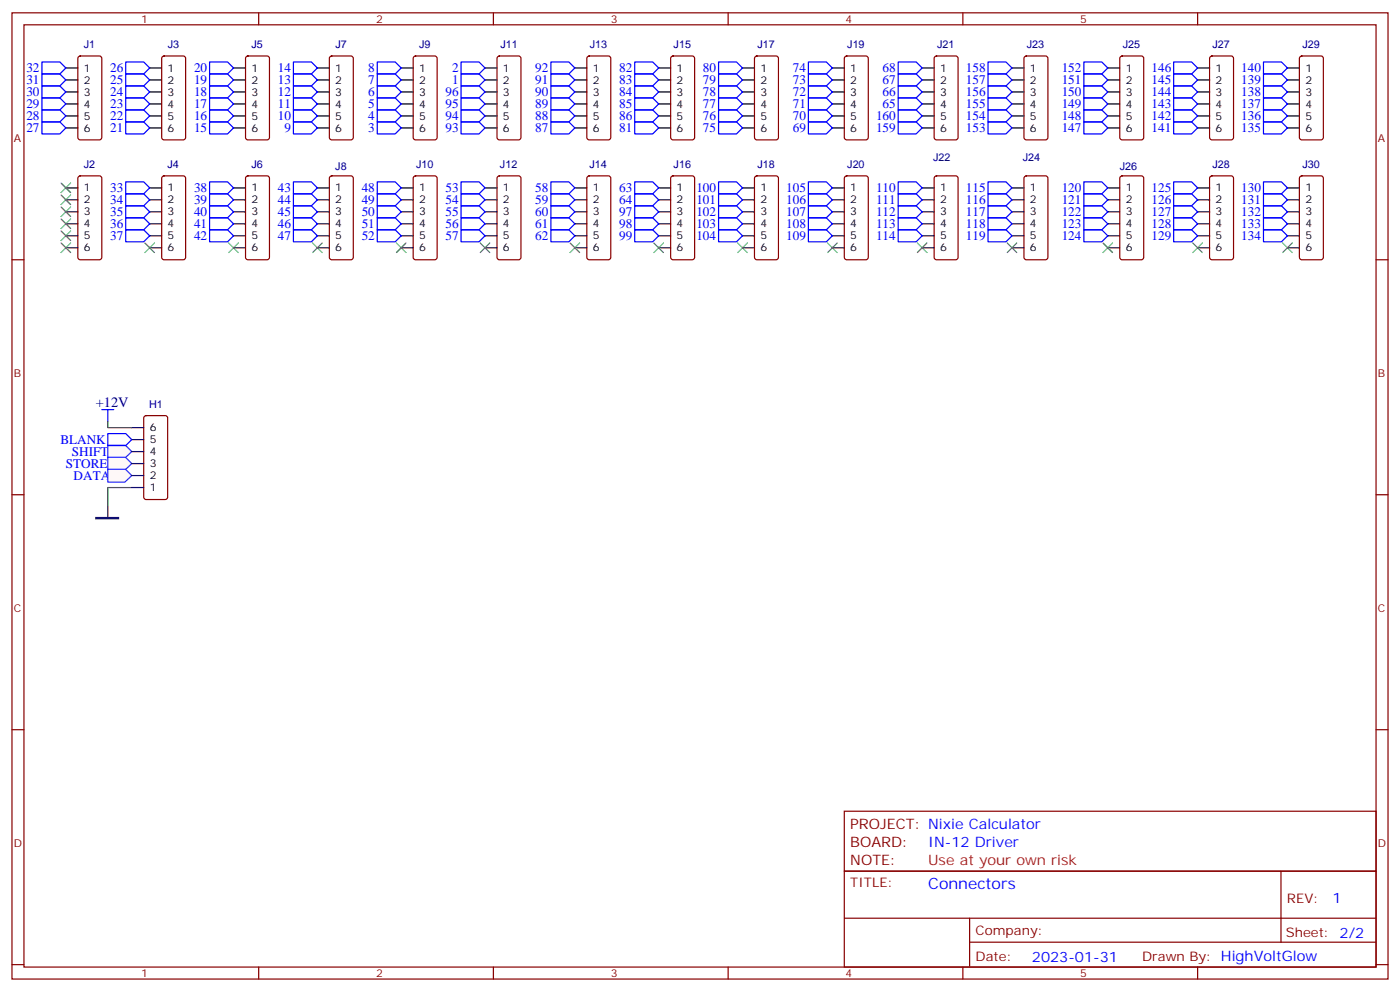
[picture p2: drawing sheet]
<svg xmlns="http://www.w3.org/2000/svg" width="412mm" height="292mm" viewBox="0 0 412 292" stroke-linecap="round" stroke-linejoin="round" font-family="sans-serif">
<g fill="none" stroke="#870000" stroke-width=".35">
<path d="M3.5 3.8h405.4v284.3h-405.4zM7.1 7.3h398.2v277.3h-398.2zM76.2 3.8v3.5M145.3 3.8v3.5M214.5 3.8v3.5M283.6 3.8v3.5M352.8 3.8v3.5M3.5 76.4h3.6M405.3 76.4h3.6M3.5 145.6h3.6M405.3 145.6h3.6M3.5 214.7h3.6"/>
<path d="M405.3 214.7h3.6M248.7 238.7h156.6v17.7h-156.6zM248.7 256.4h156.6v28.2h-156.6zM377.3 256.4v20.9M248.7 270.2h156.5M285.6 277.3h119.6M285.6 270.2v14.1M3.5 283.9h3.6M76.2 284.6v3.5M145.3 284.6v3.5M214.5 284.6v3.5M283.6 284.6v3.5"/>
<path d="M352.8 284.6v3.5M405.3 283.9h3.6"/>
</g>
<path d="M30 120.5h3.5M31.7 120.5v3.6" fill="none" stroke="#00f" stroke-width=".35"/>
<path d="M28.2 152.3h6.7v.3h-6.7z" fill="#000" stroke="#000" stroke-width=".35"/>
<path d="M31.7 148.8v3.5" fill="none" stroke="#000" stroke-width=".35"/>
<path d="M38.8 143.5h-7.1v5.3" fill="none" stroke="#008700" stroke-width=".35"/>
<g fill="#fff7f7" stroke="#420aff" stroke-width=".35">
<path d="M31.7 131h5.3l1.8 1.9-2 1.9h-5.1z"/>
<path d="M31.7 134.6h5.3l1.8 1.8-2 2h-5.1z"/>
<path d="M31.7 138.1h5.3l1.8 1.8-2 2h-5.1z"/>
</g>
<g fill="none" stroke="#870000" stroke-width=".35">
<path d="M23.2 16.7l.4-.2h5.7l.6 .4 .1 23.6-.5 .6-5.9 .1-.6-.5-.1-23.5zM47.9 16.7l.4-.2h5.7l.6 .4 .1 23.6-.5 .6-5.9 .1-.6-.5-.1-23.5zM72.6 16.7l.4-.2h5.7l.6 .4 .1 23.6-.5 .6-5.9 .1-.6-.5-.1-23.5zM97.2 16.7l.5-.2h5.7l.6 .4 .1 23.6-.5 .6-5.9 .1-.6-.5-.1-23.5zM121.9 16.7l.5-.2h5.7l.6 .4 .1 23.6-.5 .6-5.9 .1-.6-.5-.1-23.5zM146.6 16.7l.5-.2h5.7l.6 .4 .1 23.6-.5 .6-5.9 .1-.6-.5-.1-23.5zM173.1 16.7l.5-.2h5.6l.7 .4v23.6l-.4 .6-5.9 .1-.7-.5v-23.5zM197.8 16.7l.5-.2h5.6l.7 .4v23.6l-.5 .6-5.8 .1-.7-.5v-23.5zM222.5 16.7l.5-.2h5.6l.7 .4v23.6l-.5 .6-5.8 .1-.7-.5-.1-23.5zM248.9 16.7l.5-.2h5.7l.6 .4 .1 23.6-.5 .6-5.9 .1-.6-.5-.1-23.5zM275.4 16.7l.5-.2h5.6l.7 .4v23.6l-.4 .6-5.9 .1-.7-.5v-23.5zM301.9 16.7l.4-.2h5.7l.6 .4 .1 23.6-.5 .6-5.9 .1-.6-.5-.1-23.5z"/>
<path d="M330.1 16.7l.5-.2h5.6l.6 .4 .1 23.6-.5 .6-5.8 .1-.7-.5-.1-23.5zM356.5 16.7l.5-.2h5.7l.6 .4 .1 23.6-.5 .6-5.9 .1-.6-.5-.1-23.5zM383 16.7l.5-.2h5.6l.7 .4v23.6l-.4 .6-5.9 .1-.7-.5v-23.5zM23.2 52l.4-.2h5.7l.6 .4 .1 23.5-.5 .7h-5.9l-.6-.4-.1-23.5zM47.9 52l.4-.2h5.7l.6 .4 .1 23.5-.5 .7h-5.9l-.6-.4-.1-23.5zM72.6 52l.4-.2h5.7l.6 .4 .1 23.5-.5 .7h-5.9l-.6-.4-.1-23.5zM97.2 52l.5-.2h5.7l.6 .4 .1 23.5-.5 .7h-5.9l-.6-.4-.1-23.5zM121.9 52l.5-.2h5.7l.6 .4 .1 23.5-.5 .7h-5.9l-.6-.4-.1-23.5zM146.6 52l.5-.2h5.7l.6 .4 .1 23.5-.5 .7h-5.9l-.6-.4-.1-23.5zM173.1 52l.5-.2h5.6l.7 .4v23.5l-.4 .7h-5.9l-.7-.4v-23.5zM197.8 52l.5-.2h5.6l.7 .4v23.5l-.5 .7h-5.8l-.7-.4v-23.5zM222.5 52l.5-.2h5.6l.7 .4v23.5l-.5 .7h-5.8l-.7-.4-.1-23.5z"/>
<path d="M248.9 52l.5-.2h5.7l.6 .4 .1 23.5-.5 .7h-5.9l-.6-.4-.1-23.5zM275.4 52l.5-.2h5.6l.7 .4v23.5l-.4 .7h-5.9l-.7-.4v-23.5zM301.9 52l.4-.2h5.7l.6 .4 .1 23.5-.5 .7h-5.9l-.6-.4-.1-23.5zM330.1 52l.5-.2h5.6l.6 .4 .1 23.5-.5 .7h-5.8l-.7-.4-.1-23.5zM356.5 52l.5-.2h5.7l.6 .4 .1 23.5-.5 .7h-5.9l-.6-.4-.1-23.5zM383 52l.5-.2h5.6l.7 .4v23.5l-.4 .7h-5.9l-.7-.4v-23.5zM42.6 122.5l.4-.2h5.7l.6 .4 .1 23.6-.5 .6-5.9 .1-.6-.5-.1-23.5z"/>
</g>
<g fill="none" stroke="#000" stroke-width=".35">
<path d="M19.4 20h3.5M19.4 23.5h3.5M19.4 27.1h3.5M19.4 30.6h3.5M19.4 34.1h3.5M19.4 37.6h3.5M44.1 20h3.5M44.1 23.5h3.5M44.1 27.1h3.5M44.1 30.6h3.5M44.1 34.1h3.5M44.1 37.6h3.5"/>
<path d="M68.8 20h3.5M68.8 23.5h3.5M68.8 27.1h3.5M68.8 30.6h3.5M68.8 34.1h3.5M68.8 37.6h3.5M93.5 20h3.5M93.5 23.5h3.5M93.5 27.1h3.5M93.5 30.6h3.5M93.5 34.1h3.5M93.5 37.6h3.5"/>
<path d="M118.2 20h3.5M118.2 23.5h3.5M118.2 27.1h3.5M118.2 30.6h3.5M118.2 34.1h3.5M118.2 37.6h3.5M142.9 20h3.5M142.9 23.5h3.5M142.9 27.1h3.5M142.9 30.6h3.5M142.9 34.1h3.5M142.9 37.6h3.5"/>
<path d="M169.3 20h3.6M169.3 23.5h3.6M169.3 27.1h3.6M169.3 30.6h3.6M169.3 34.1h3.6M169.3 37.6h3.6M194 20h3.6M194 23.5h3.6M194 27.1h3.6M194 30.6h3.6M194 34.1h3.6M194 37.6h3.6"/>
<path d="M218.7 20h3.5M218.7 23.5h3.5M218.7 27.1h3.5M218.7 30.6h3.5M218.7 34.1h3.5M218.7 37.6h3.5M245.2 20h3.5M245.2 23.5h3.5M245.2 27.1h3.5M245.2 30.6h3.5M245.2 34.1h3.5M245.2 37.6h3.5"/>
<path d="M271.6 20h3.6M271.6 23.5h3.6M271.6 27.1h3.6M271.6 30.6h3.6M271.6 34.1h3.6M271.6 37.6h3.6M298.1 20h3.5M298.1 23.5h3.5M298.1 27.1h3.5M298.1 30.6h3.5M298.1 34.1h3.5M298.1 37.6h3.5"/>
<path d="M326.3 20h3.5M326.3 23.5h3.5M326.3 27.1h3.5M326.3 30.6h3.5M326.3 34.1h3.5M326.3 37.6h3.5M352.8 20h3.5M352.8 23.5h3.5M352.8 27.1h3.5M352.8 30.6h3.5M352.8 34.1h3.5M352.8 37.6h3.5"/>
<path d="M379.2 20h3.6M379.2 23.5h3.6M379.2 27.1h3.6M379.2 30.6h3.6M379.2 34.1h3.6M379.2 37.6h3.6M19.4 55.3h3.5M19.4 58.8h3.5M44.1 55.3h3.5M44.1 58.8h3.5M68.8 55.3h3.5M68.8 58.8h3.5"/>
<path d="M93.5 55.3h3.5M93.5 58.8h3.5M118.2 55.3h3.5M118.2 58.8h3.5M142.9 55.3h3.5M142.9 58.8h3.5M169.3 55.3h3.6M169.3 58.8h3.6M194 55.3h3.6M194 58.8h3.6M218.7 55.3h3.5M218.7 58.8h3.5"/>
<path d="M245.2 55.3h3.5M245.2 58.8h3.5M271.6 55.3h3.6M271.6 58.8h3.6M298.1 55.3h3.5M298.1 58.8h3.5M326.3 55.3h3.5M326.3 58.8h3.5M352.8 55.3h3.5M352.8 58.8h3.5M379.2 55.3h3.6M379.2 58.8h3.6"/>
<path d="M19.4 62.3h3.5M19.4 65.9h3.5M19.4 69.4h3.5M19.4 72.9h3.5M44.1 62.3h3.5M44.1 65.9h3.5M44.1 69.4h3.5M44.1 72.9h3.5M68.8 62.3h3.5M68.8 65.9h3.5M68.8 69.4h3.5M68.8 72.9h3.5"/>
<path d="M93.5 62.3h3.5M93.5 65.9h3.5M93.5 69.4h3.5M93.5 72.9h3.5M118.2 62.3h3.5M118.2 65.9h3.5M118.2 69.4h3.5M118.2 72.9h3.5M142.9 62.3h3.5M142.9 65.9h3.5M142.9 69.4h3.5M142.9 72.9h3.5"/>
<path d="M169.3 62.3h3.6M169.3 65.9h3.6M169.3 69.4h3.6M169.3 72.9h3.6M194 62.3h3.6M194 65.9h3.6M194 69.4h3.6M194 72.9h3.6M218.7 62.3h3.5M218.7 65.9h3.5M218.7 69.4h3.5M218.7 72.9h3.5"/>
<path d="M245.2 62.3h3.5M245.2 65.9h3.5M245.2 69.4h3.5M245.2 72.9h3.5M271.6 62.3h3.6M271.6 65.9h3.6M271.6 69.4h3.6M271.6 72.9h3.6M298.1 62.3h3.5M298.1 65.9h3.5M298.1 69.4h3.5M298.1 72.9h3.5"/>
<path d="M326.3 62.3h3.5M326.3 65.9h3.5M326.3 69.4h3.5M326.3 72.9h3.5M352.8 62.3h3.5M352.8 65.9h3.5M352.8 69.4h3.5M352.8 72.9h3.5M379.2 62.3h3.6M379.2 65.9h3.6M379.2 69.4h3.6M379.2 72.9h3.6"/>
<path d="M38.8 139.9h3.5M38.8 136.4h3.5M38.8 132.9h3.5M38.8 129.4h3.5M38.8 125.8h3.5M38.8 143.5h3.5"/>
</g>
<g fill="none" stroke="#3c3" stroke-width=".35">
<path d="M18 53.9l2.8 2.8M18 57.4l2.8 2.8M20.8 53.9l-2.8 2.8M20.8 57.4l-2.8 2.8M18 60.9l2.8 2.8M18 64.5l2.8 2.8M18 68l2.8 2.8M18 71.5l2.8 2.8M20.8 60.9l-2.8 2.8M20.8 64.5l-2.8 2.8M20.8 68l-2.8 2.8M20.8 71.5l-2.8 2.8"/>
<path d="M42.7 71.5l2.8 2.8M45.5 71.5l-2.8 2.8M67.4 71.5l2.8 2.8M70.2 71.5l-2.8 2.8M92.1 71.5l2.8 2.8M94.9 71.5l-2.8 2.8M116.8 71.5l2.8 2.8M119.6 71.5l-2.8 2.8M141.5 71.5l2.8 2.8M144.3 71.5l-2.8 2.8M167.9 71.5l2.8 2.8M170.7 71.5l-2.8 2.8"/>
<path d="M192.6 71.5l2.8 2.8M195.4 71.5l-2.8 2.8M217.3 71.5l2.8 2.8M220.1 71.5l-2.8 2.8M243.8 71.5l2.8 2.8M246.6 71.5l-2.8 2.8M270.2 71.5l2.8 2.8M273 71.5l-2.8 2.8M296.7 71.5l2.8 2.8M299.5 71.5l-2.8 2.8M324.9 71.5l2.8 2.8M327.7 71.5l-2.8 2.8"/>
<path d="M351.4 71.5l2.8 2.8M354.2 71.5l-2.8 2.8M377.8 71.5l2.8 2.8M380.6 71.5l-2.8 2.8"/>
</g>
<g fill="none" stroke="#00f" stroke-width=".35">
<path d="M12.3 18.2h5.3l1.8 1.8-1.8 1.8h-5.3zM37 18.2h5.3l1.8 1.8-1.8 1.8h-5.3zM61.7 18.2h5.3l1.8 1.8-1.8 1.8h-5.3zM86.4 18.2h5.3l1.8 1.8-1.8 1.8h-5.3zM111.1 18.2h5.3l1.8 1.8-1.8 1.8h-5.3zM135.8 18.2h5.3l1.8 1.8-1.8 1.8h-5.3zM162.3 18.2h5.3l1.7 1.8-1.7 1.8h-5.3zM187 18.2h5.3l1.7 1.8-1.7 1.8h-5.3zM211.7 18.2h5.3l1.7 1.8-1.7 1.8h-5.3zM238.1 18.2h5.3l1.8 1.8-1.8 1.8h-5.3zM264.6 18.2h5.3l1.7 1.8-1.7 1.8h-5.3zM291 18.2h5.3l1.8 1.8-1.8 1.8h-5.3z"/>
<path d="M319.3 18.2h5.3l1.7 1.8-1.7 1.8h-5.3zM345.7 18.2h5.3l1.8 1.8-1.8 1.8h-5.3zM372.2 18.2h5.3l1.7 1.8-1.7 1.8h-5.3zM12.3 35.9h5.3l1.8 1.7-1.8 1.8h-5.3zM12.3 32.3h5.3l1.8 1.8-1.8 1.8h-5.3zM12.3 28.8h5.3l1.8 1.8-1.8 1.7h-5.3zM12.3 25.3h5.3l1.8 1.8-1.8 1.7h-5.3zM12.3 21.8h5.3l1.8 1.7-1.8 1.8h-5.3zM37 35.9h5.3l1.8 1.7-1.8 1.8h-5.3zM37 32.3h5.3l1.8 1.8-1.8 1.8h-5.3zM37 28.8h5.3l1.8 1.8-1.8 1.7h-5.3zM37 25.3h5.3l1.8 1.8-1.8 1.7h-5.3z"/>
<path d="M37 21.8h5.3l1.8 1.7-1.8 1.8h-5.3zM61.7 35.9h5.3l1.8 1.7-1.8 1.8h-5.3zM61.7 32.3h5.3l1.8 1.8-1.8 1.8h-5.3zM61.7 28.8h5.3l1.8 1.8-1.8 1.7h-5.3zM61.7 25.3h5.3l1.8 1.8-1.8 1.7h-5.3zM61.7 21.8h5.3l1.8 1.7-1.8 1.8h-5.3zM86.4 35.9h5.3l1.8 1.7-1.8 1.8h-5.3zM86.4 32.3h5.3l1.8 1.8-1.8 1.8h-5.3zM86.4 28.8h5.3l1.8 1.8-1.8 1.7h-5.3zM86.4 25.3h5.3l1.8 1.8-1.8 1.7h-5.3zM86.4 21.8h5.3l1.8 1.7-1.8 1.8h-5.3zM111.1 35.9h5.3l1.8 1.7-1.8 1.8h-5.3z"/>
<path d="M111.1 32.3h5.3l1.8 1.8-1.8 1.8h-5.3zM111.1 28.8h5.3l1.8 1.8-1.8 1.7h-5.3zM111.1 25.3h5.3l1.8 1.8-1.8 1.7h-5.3zM111.1 21.8h5.3l1.8 1.7-1.8 1.8h-5.3zM135.8 21.8h5.3l1.8 1.7-1.8 1.8h-5.3zM135.8 35.9h5.3l1.8 1.7-1.8 1.8h-5.3zM135.8 32.3h5.3l1.8 1.8-1.8 1.8h-5.3zM135.8 28.8h5.3l1.8 1.8-1.8 1.7h-5.3zM135.8 25.3h5.3l1.8 1.8-1.8 1.7h-5.3zM162.3 35.9h5.3l1.7 1.7-1.7 1.8h-5.3zM162.3 32.3h5.3l1.7 1.8-1.7 1.8h-5.3zM162.3 28.8h5.3l1.7 1.8-1.7 1.7h-5.3z"/>
<path d="M162.3 25.3h5.3l1.7 1.8-1.7 1.7h-5.3zM162.3 21.8h5.3l1.7 1.7-1.7 1.8h-5.3zM187 28.8h5.3l1.7 1.8-1.7 1.7h-5.3zM187 25.3h5.3l1.7 1.8-1.7 1.7h-5.3zM187 32.3h5.3l1.7 1.8-1.7 1.8h-5.3zM187 21.8h5.3l1.7 1.7-1.7 1.8h-5.3zM187 35.9h5.3l1.7 1.7-1.7 1.8h-5.3zM211.7 35.9h5.3l1.7 1.7-1.7 1.8h-5.3zM211.7 32.3h5.3l1.7 1.8-1.7 1.8h-5.3zM211.7 28.8h5.3l1.7 1.8-1.7 1.7h-5.3zM211.7 25.3h5.3l1.7 1.8-1.7 1.7h-5.3zM211.7 21.8h5.3l1.7 1.7-1.7 1.8h-5.3z"/>
<path d="M238.1 35.9h5.3l1.8 1.7-1.8 1.8h-5.3zM238.1 32.3h5.3l1.8 1.8-1.8 1.8h-5.3zM238.1 28.8h5.3l1.8 1.8-1.8 1.7h-5.3zM238.1 25.3h5.3l1.8 1.8-1.8 1.7h-5.3zM238.1 21.8h5.3l1.8 1.7-1.8 1.8h-5.3zM264.6 28.8h5.3l1.7 1.8-1.7 1.7h-5.3zM264.6 25.3h5.3l1.7 1.8-1.7 1.7h-5.3zM264.6 21.8h5.3l1.7 1.7-1.7 1.8h-5.3zM264.6 35.9h5.3l1.7 1.7-1.7 1.8h-5.3zM264.6 32.3h5.3l1.7 1.8-1.7 1.8h-5.3zM291 35.9h5.3l1.8 1.7-1.8 1.8h-5.3zM291 32.3h5.3l1.8 1.8-1.8 1.8h-5.3z"/>
<path d="M291 28.8h5.3l1.8 1.8-1.8 1.7h-5.3zM291 25.3h5.3l1.8 1.8-1.8 1.7h-5.3zM291 21.8h5.3l1.8 1.7-1.8 1.8h-5.3zM319.3 35.9h5.3l1.7 1.7-1.7 1.8h-5.3zM319.3 32.3h5.3l1.7 1.8-1.7 1.8h-5.3zM319.3 28.8h5.3l1.7 1.8-1.7 1.7h-5.3zM319.3 25.3h5.3l1.7 1.8-1.7 1.7h-5.3zM319.3 21.8h5.3l1.7 1.7-1.7 1.8h-5.3zM345.7 35.9h5.3l1.8 1.7-1.8 1.8h-5.3zM345.7 32.3h5.3l1.8 1.8-1.8 1.8h-5.3zM345.7 28.8h5.3l1.8 1.8-1.8 1.7h-5.3zM345.7 25.3h5.3l1.8 1.8-1.8 1.7h-5.3z"/>
<path d="M345.7 21.8h5.3l1.8 1.7-1.8 1.8h-5.3zM372.2 35.9h5.3l1.7 1.7-1.7 1.8h-5.3zM372.2 32.3h5.3l1.7 1.8-1.7 1.8h-5.3zM372.2 28.8h5.3l1.7 1.8-1.7 1.7h-5.3zM372.2 25.3h5.3l1.7 1.8-1.7 1.7h-5.3zM372.2 21.8h5.3l1.7 1.7-1.7 1.8h-5.3zM37 53.5h5.3l1.8 1.8-1.8 1.7h-5.3zM37 57h5.3l1.8 1.8-1.8 1.8h-5.3zM61.7 53.5h5.3l1.8 1.8-1.8 1.7h-5.3zM61.7 57h5.3l1.8 1.8-1.8 1.8h-5.3zM86.4 53.5h5.3l1.8 1.8-1.8 1.7h-5.3zM86.4 57h5.3l1.8 1.8-1.8 1.8h-5.3z"/>
<path d="M111.1 53.5h5.3l1.8 1.8-1.8 1.7h-5.3zM111.1 57h5.3l1.8 1.8-1.8 1.8h-5.3zM135.8 53.5h5.3l1.8 1.8-1.8 1.7h-5.3zM135.8 57h5.3l1.8 1.8-1.8 1.8h-5.3zM162.3 53.5h5.3l1.7 1.8-1.7 1.7h-5.3zM162.3 57h5.3l1.7 1.8-1.7 1.8h-5.3zM187 53.5h5.3l1.7 1.8-1.7 1.7h-5.3zM187 57h5.3l1.7 1.8-1.7 1.8h-5.3zM211.7 53.5h5.3l1.7 1.8-1.7 1.7h-5.3zM211.7 57h5.3l1.7 1.8-1.7 1.8h-5.3zM238.1 53.5h5.3l1.8 1.8-1.8 1.7h-5.3zM238.1 57h5.3l1.8 1.8-1.8 1.8h-5.3z"/>
<path d="M264.6 53.5h5.3l1.7 1.8-1.7 1.7h-5.3zM264.6 57h5.3l1.7 1.8-1.7 1.8h-5.3zM291 53.5h5.3l1.8 1.8-1.8 1.7h-5.3zM291 57h5.3l1.8 1.8-1.8 1.8h-5.3zM319.3 53.5h5.3l1.7 1.8-1.7 1.7h-5.3zM319.3 57h5.3l1.7 1.8-1.7 1.8h-5.3zM345.7 53.5h5.3l1.8 1.8-1.8 1.7h-5.3zM345.7 57h5.3l1.8 1.8-1.8 1.8h-5.3zM372.2 53.5h5.3l1.7 1.8-1.7 1.7h-5.3zM372.2 57h5.3l1.7 1.8-1.7 1.8h-5.3zM37 60.6h5.3l1.8 1.7-1.8 1.8h-5.3zM37 64.1h5.3l1.8 1.8-1.8 1.7h-5.3z"/>
<path d="M37 67.6h5.3l1.8 1.8-1.8 1.8h-5.3zM61.7 60.6h5.3l1.8 1.7-1.8 1.8h-5.3zM61.7 64.1h5.3l1.8 1.8-1.8 1.7h-5.3zM61.7 67.6h5.3l1.8 1.8-1.8 1.8h-5.3zM86.4 60.6h5.3l1.8 1.7-1.8 1.8h-5.3zM86.4 64.1h5.3l1.8 1.8-1.8 1.7h-5.3zM86.4 67.6h5.3l1.8 1.8-1.8 1.8h-5.3zM111.1 60.6h5.3l1.8 1.7-1.8 1.8h-5.3zM111.1 64.1h5.3l1.8 1.8-1.8 1.7h-5.3zM111.1 67.6h5.3l1.8 1.8-1.8 1.8h-5.3zM135.8 60.6h5.3l1.8 1.7-1.8 1.8h-5.3zM135.8 64.1h5.3l1.8 1.8-1.8 1.7h-5.3z"/>
<path d="M135.8 67.6h5.3l1.8 1.8-1.8 1.8h-5.3zM162.3 60.6h5.3l1.7 1.7-1.7 1.8h-5.3zM162.3 64.1h5.3l1.7 1.8-1.7 1.7h-5.3zM162.3 67.6h5.3l1.7 1.8-1.7 1.8h-5.3zM187 60.6h5.3l1.7 1.7-1.7 1.8h-5.3zM187 64.1h5.3l1.7 1.8-1.7 1.7h-5.3zM187 67.6h5.3l1.7 1.8-1.7 1.8h-5.3zM211.7 60.6h5.3l1.7 1.7-1.7 1.8h-5.3zM211.7 64.1h5.3l1.7 1.8-1.7 1.7h-5.3zM211.7 67.6h5.3l1.7 1.8-1.7 1.8h-5.3zM238.1 60.6h5.3l1.8 1.7-1.8 1.8h-5.3zM238.1 64.1h5.3l1.8 1.8-1.8 1.7h-5.3z"/>
<path d="M238.1 67.6h5.3l1.8 1.8-1.8 1.8h-5.3zM264.6 60.6h5.3l1.7 1.7-1.7 1.8h-5.3zM264.6 64.1h5.3l1.7 1.8-1.7 1.7h-5.3zM264.6 67.6h5.3l1.7 1.8-1.7 1.8h-5.3zM291 60.6h5.3l1.8 1.7-1.8 1.8h-5.3zM291 64.1h5.3l1.8 1.8-1.8 1.7h-5.3zM291 67.6h5.3l1.8 1.8-1.8 1.8h-5.3zM319.3 60.6h5.3l1.7 1.7-1.7 1.8h-5.3zM319.3 64.1h5.3l1.7 1.8-1.7 1.7h-5.3zM319.3 67.6h5.3l1.7 1.8-1.7 1.8h-5.3zM345.7 60.6h5.3l1.8 1.7-1.8 1.8h-5.3zM345.7 64.1h5.3l1.8 1.8-1.8 1.7h-5.3z"/>
<path d="M345.7 67.6h5.3l1.8 1.8-1.8 1.8h-5.3zM372.2 60.6h5.3l1.7 1.7-1.7 1.8h-5.3zM372.2 64.1h5.3l1.7 1.8-1.7 1.7h-5.3zM372.2 67.6h5.3l1.7 1.8-1.7 1.8h-5.3zM31.7 127.6h5.3l1.8 1.8-1.8 1.7h-5.3z"/>
</g>
<path d="M31.7 124.1v1.7h7.1" fill="none" stroke="#008700" stroke-width=".35"/>
<text font-size="4.6" fill="#00f" x="273.4" y="261.7">Connectors</text>
<text font-size="4.2" fill="#000080" x="28.2" y="119.8">+12V</text>
<g font-size="4.2" fill="#800">
<text x="250.5" y="244">PROJECT: Nixie Calculator</text>
<text x="250.5" y="249.3">BOARD:</text>
<text x="250.5" y="254.6">NOTE:</text>
</g>
<g font-size="4.2" fill="#00f">
<text x="273.4" y="249.3">IN-12 Driver</text>
<text x="392.5" y="265.6">1</text>
<text x="304" y="283">2023-01-31</text>
</g>
<text font-size="4.2" fill="#f00" x="273.4" y="254.6">Use at your own risk</text>
<g font-size="3.9" fill="#00f">
<text x="7.8" y="21.2">32</text>
<text x="32.5" y="21.2">26</text>
<text x="57.1" y="21.2">20</text>
<text x="81.8" y="21.2">14</text>
<text x="108.5" y="21.2">8</text>
<text x="133.2" y="21.2">2</text>
<text x="157.7" y="21.2">92</text>
<text x="182.4" y="21.2">82</text>
<text x="207.1" y="21.2">80</text>
<text x="233.5" y="21.2">74</text>
<text x="260" y="21.2">68</text>
<text x="284.5" y="21.2">158</text>
<text x="312.7" y="21.2">152</text>
<text x="339.2" y="21.2">146</text>
<text x="365.7" y="21.2">140</text>
<text x="7.8" y="28.2">30</text>
<text x="7.8" y="24.7">31</text>
<text x="32.5" y="28.2">24</text>
<text x="32.5" y="24.7">25</text>
<text x="57.1" y="28.2">18</text>
<text x="57.1" y="24.7">19</text>
<text x="81.8" y="28.2">12</text>
<text x="81.8" y="24.7">13</text>
<text x="108.5" y="28.2">6</text>
<text x="108.5" y="24.7">7</text>
<text x="131.2" y="28.2">96</text>
<text x="133.2" y="24.7">1</text>
<text x="157.7" y="28.2">90</text>
<text x="157.7" y="24.7">91</text>
<text x="182.4" y="28.2">84</text>
<text x="182.4" y="24.7">83</text>
<text x="207.1" y="28.2">78</text>
<text x="207.1" y="24.7">79</text>
<text x="233.5" y="28.2">72</text>
<text x="233.5" y="24.7">73</text>
<text x="260" y="28.2">66</text>
<text x="260" y="24.7">67</text>
<text x="284.5" y="28.2">156</text>
<text x="284.5" y="24.7">157</text>
<text x="312.7" y="28.2">150</text>
<text x="312.7" y="24.7">151</text>
<text x="339.2" y="28.2">144</text>
<text x="339.2" y="24.7">145</text>
<text x="365.7" y="28.2">138</text>
<text x="365.7" y="24.7">139</text>
<text x="7.8" y="35.3">28</text>
<text x="7.8" y="31.8">29</text>
<text x="32.5" y="35.3">22</text>
<text x="32.5" y="31.8">23</text>
<text x="57.1" y="35.3">16</text>
<text x="57.1" y="31.8">17</text>
<text x="81.8" y="35.3">10</text>
<text x="81.8" y="31.8">11</text>
<text x="108.5" y="35.3">4</text>
<text x="108.5" y="31.8">5</text>
<text x="131.2" y="35.3">94</text>
<text x="131.2" y="31.8">95</text>
<text x="157.7" y="35.3">88</text>
<text x="157.7" y="31.8">89</text>
<text x="182.4" y="31.8">85</text>
<text x="182.4" y="35.3">86</text>
<text x="207.1" y="35.3">76</text>
<text x="207.1" y="31.8">77</text>
<text x="233.5" y="35.3">70</text>
<text x="233.5" y="31.8">71</text>
<text x="258.1" y="35.3">160</text>
<text x="260" y="31.8">65</text>
<text x="284.5" y="35.3">154</text>
<text x="284.5" y="31.8">155</text>
<text x="312.7" y="35.3">148</text>
<text x="312.7" y="31.8">149</text>
<text x="339.2" y="35.3">142</text>
<text x="339.2" y="31.8">143</text>
<text x="365.7" y="35.3">136</text>
<text x="365.7" y="31.8">137</text>
<text x="7.8" y="38.8">27</text>
<text x="32.5" y="38.8">21</text>
<text x="57.1" y="38.8">15</text>
<text x="83.8" y="38.8">9</text>
<text x="108.5" y="38.8">3</text>
<text x="131.2" y="38.8">93</text>
<text x="157.7" y="38.8">87</text>
<text x="182.4" y="38.8">81</text>
<text x="207.1" y="38.8">75</text>
<text x="233.5" y="38.8">69</text>
<text x="258.1" y="38.8">159</text>
<text x="284.5" y="38.8">153</text>
<text x="312.7" y="38.8">147</text>
<text x="339.2" y="38.9">141</text>
<text x="365.7" y="38.8">135</text>
<text x="32.5" y="56.4">33</text>
<text x="32.5" y="60">34</text>
<text x="57.1" y="56.5">38</text>
<text x="57.1" y="60">39</text>
<text x="81.8" y="56.5">43</text>
<text x="81.8" y="60">44</text>
<text x="106.5" y="56.4">48</text>
<text x="106.5" y="60">49</text>
<text x="131.2" y="56.4">53</text>
<text x="131.2" y="60">54</text>
<text x="157.7" y="56.4">58</text>
<text x="157.7" y="60">59</text>
<text x="182.4" y="56.4">63</text>
<text x="182.4" y="60">64</text>
<text x="205.1" y="56.4">100</text>
<text x="205.1" y="60">101</text>
<text x="231.6" y="56.4">105</text>
<text x="231.6" y="60">106</text>
<text x="258.1" y="56.4">110</text>
<text x="258.1" y="60">111</text>
<text x="284.5" y="56.4">115</text>
<text x="284.5" y="60">116</text>
<text x="312.7" y="56.4">120</text>
<text x="312.7" y="60">121</text>
<text x="339.2" y="56.4">125</text>
<text x="339.2" y="60">126</text>
<text x="365.7" y="56.5">130</text>
<text x="365.7" y="60">131</text>
<text x="32.5" y="63.5">35</text>
<text x="57.1" y="63.5">40</text>
<text x="81.8" y="63.5">45</text>
<text x="106.5" y="63.5">50</text>
<text x="131.2" y="63.5">55</text>
<text x="157.7" y="63.5">60</text>
<text x="182.4" y="63.5">97</text>
<text x="205.1" y="63.5">102</text>
<text x="231.6" y="63.5">107</text>
<text x="258.1" y="63.5">112</text>
<text x="284.5" y="63.5">117</text>
<text x="312.7" y="63.5">122</text>
<text x="339.2" y="63.5">127</text>
<text x="365.7" y="63.5">132</text>
<text x="32.5" y="67">36</text>
<text x="32.5" y="70.6">37</text>
<text x="57.1" y="67">41</text>
<text x="57.1" y="70.6">42</text>
<text x="81.8" y="67">46</text>
<text x="81.8" y="70.6">47</text>
<text x="106.5" y="67">51</text>
<text x="106.5" y="70.6">52</text>
<text x="131.2" y="67">56</text>
<text x="131.2" y="70.6">57</text>
<text x="157.7" y="67">61</text>
<text x="157.7" y="70.6">62</text>
<text x="182.4" y="67">98</text>
<text x="182.4" y="70.6">99</text>
<text x="205.1" y="67">103</text>
<text x="205.1" y="70.6">104</text>
<text x="231.6" y="67">108</text>
<text x="231.6" y="70.6">109</text>
<text x="258.1" y="67">113</text>
<text x="258.1" y="70.6">114</text>
<text x="284.5" y="67">118</text>
<text x="284.5" y="70.6">119</text>
<text x="312.7" y="67">123</text>
<text x="312.7" y="70.6">124</text>
<text x="339.2" y="67">128</text>
<text x="339.2" y="70.6">129</text>
<text x="365.7" y="67">133</text>
<text x="365.7" y="70.6">134</text>
<text x="17.8" y="130.7">BLANK</text>
<text x="19.4" y="137.7">STORE</text>
<text x="21.2" y="134.2">SHIFT</text>
<text x="21.7" y="141.3">DATA</text>
</g>
<g font-size="3.9" fill="#800">
<text x="250.5" y="260.9">TITLE:</text>
<text x="379.1" y="265.6">REV:</text>
<text x="287.4" y="275.1">Company:</text>
<text x="378.7" y="275.8">Sheet: 2/2</text>
<text x="287.4" y="282.8">Date:</text>
<text x="336.4" y="282.9">Drawn By: HighVoltGlow</text>
</g>
<g font-size="3.2" fill="#800">
<text x="41.6" y="6.8">1</text>
<text x="110.8" y="6.8">2</text>
<text x="179.9" y="6.8">3</text>
<text x="249.1" y="6.8">4</text>
<text x="318.2" y="6.8">5</text>
<text x="4.1" y="41.9">A</text>
<text x="405.9" y="41.9">A</text>
<text x="4.1" y="111">B</text>
<text x="405.9" y="111">B</text>
<text x="4.1" y="180.2">C</text>
<text x="405.9" y="180.2">C</text>
<text x="4.1" y="249.3">D</text>
<text x="405.9" y="249.3">D</text>
<text x="41.6" y="287.6">1</text>
<text x="110.8" y="287.6">2</text>
<text x="179.9" y="287.6">3</text>
<text x="249.1" y="287.6">4</text>
<text x="318.2" y="287.6">5</text>
</g>
<g font-size="3.2" fill="#000080">
<text x="24.7" y="14.1">J1</text>
<text x="49.4" y="14.1">J3</text>
<text x="74.1" y="14.1">J5</text>
<text x="98.8" y="14.1">J7</text>
<text x="123.5" y="14.1">J9</text>
<text x="147.4" y="14.1">J11</text>
<text x="173.7" y="14.1">J13</text>
<text x="198.4" y="14.1">J15</text>
<text x="223.1" y="14.1">J17</text>
<text x="249.6" y="14.1">J19</text>
<text x="276" y="14.1">J21</text>
<text x="302.5" y="14.1">J23</text>
<text x="330.7" y="14.1">J25</text>
<text x="357.2" y="14.1">J27</text>
<text x="383.6" y="14.1">J29</text>
<text x="274.8" y="47.5">J22</text>
<text x="301.3" y="47.5">J24</text>
<text x="24.7" y="49.4">J2</text>
<text x="49.3" y="49.4">J4</text>
<text x="74.1" y="49.4">J6</text>
<text x="98.8" y="50">J8</text>
<text x="122.6" y="49.4">J10</text>
<text x="147.3" y="49.4">J12</text>
<text x="173.6" y="49.4">J14</text>
<text x="198.4" y="49.4">J16</text>
<text x="223.1" y="49.4">J18</text>
<text x="249.6" y="49.4">J20</text>
<text x="329.8" y="50">J26</text>
<text x="357.2" y="49.4">J28</text>
<text x="383.6" y="49.4">J30</text>
<text x="43.9" y="119.9">H1</text>
</g>
<g font-size="3.2">
<text x="24.7" y="21.1">1</text>
<text x="49.4" y="21.1">1</text>
<text x="74.1" y="21.1">1</text>
<text x="98.8" y="21.1">1</text>
<text x="123.5" y="21.1">1</text>
<text x="148.2" y="21.1">1</text>
<text x="174.6" y="21.1">1</text>
<text x="199.3" y="21.1">1</text>
<text x="224" y="21.1">1</text>
<text x="250.5" y="21.1">1</text>
<text x="276.9" y="21.1">1</text>
<text x="303.4" y="21.1">1</text>
<text x="331.6" y="21.1">1</text>
<text x="358.1" y="21.1">1</text>
<text x="384.5" y="21.1">1</text>
<text x="24.7" y="24.6">2</text>
<text x="24.7" y="28.1">3</text>
<text x="49.4" y="24.6">2</text>
<text x="49.4" y="28.1">3</text>
<text x="74.1" y="24.6">2</text>
<text x="74.1" y="28.1">3</text>
<text x="98.8" y="24.6">2</text>
<text x="98.8" y="28.1">3</text>
<text x="123.5" y="24.6">2</text>
<text x="123.5" y="28.1">3</text>
<text x="148.2" y="24.6">2</text>
<text x="148.2" y="28.1">3</text>
<text x="174.6" y="24.6">2</text>
<text x="174.6" y="28.1">3</text>
<text x="199.3" y="24.6">2</text>
<text x="199.3" y="28.1">3</text>
<text x="224" y="24.6">2</text>
<text x="224" y="28.1">3</text>
<text x="250.5" y="24.6">2</text>
<text x="250.5" y="28.1">3</text>
<text x="276.9" y="24.6">2</text>
<text x="276.9" y="28.1">3</text>
<text x="303.4" y="24.6">2</text>
<text x="303.4" y="28.1">3</text>
<text x="331.6" y="24.6">2</text>
<text x="331.6" y="28.1">3</text>
<text x="358.1" y="24.6">2</text>
<text x="358.1" y="28.1">3</text>
<text x="384.5" y="24.6">2</text>
<text x="384.5" y="28.1">3</text>
<text x="24.7" y="31.6">4</text>
<text x="24.7" y="35.2">5</text>
<text x="49.4" y="31.6">4</text>
<text x="49.4" y="35.2">5</text>
<text x="74.1" y="31.6">4</text>
<text x="74.1" y="35.2">5</text>
<text x="98.8" y="31.6">4</text>
<text x="98.8" y="35.2">5</text>
<text x="123.5" y="31.6">4</text>
<text x="123.5" y="35.2">5</text>
<text x="148.2" y="31.6">4</text>
<text x="148.2" y="35.2">5</text>
<text x="174.6" y="31.6">4</text>
<text x="174.6" y="35.2">5</text>
<text x="199.3" y="31.6">4</text>
<text x="199.3" y="35.2">5</text>
<text x="224" y="31.6">4</text>
<text x="224" y="35.2">5</text>
<text x="250.5" y="31.6">4</text>
<text x="250.5" y="35.2">5</text>
<text x="276.9" y="31.6">4</text>
<text x="276.9" y="35.2">5</text>
<text x="303.4" y="31.6">4</text>
<text x="303.4" y="35.2">5</text>
<text x="331.6" y="31.6">4</text>
<text x="331.6" y="35.2">5</text>
<text x="358.1" y="31.6">4</text>
<text x="358.1" y="35.2">5</text>
<text x="384.5" y="31.6">4</text>
<text x="384.5" y="35.2">5</text>
<text x="24.7" y="38.7">6</text>
<text x="49.4" y="38.7">6</text>
<text x="74.1" y="38.7">6</text>
<text x="98.8" y="38.7">6</text>
<text x="123.5" y="38.7">6</text>
<text x="148.2" y="38.7">6</text>
<text x="174.6" y="38.7">6</text>
<text x="199.3" y="38.7">6</text>
<text x="224" y="38.7">6</text>
<text x="250.5" y="38.7">6</text>
<text x="276.9" y="38.7">6</text>
<text x="303.4" y="38.7">6</text>
<text x="331.6" y="38.7">6</text>
<text x="358.1" y="38.7">6</text>
<text x="384.5" y="38.7">6</text>
<text x="24.7" y="56.3">1</text>
<text x="24.7" y="59.9">2</text>
<text x="49.4" y="56.3">1</text>
<text x="49.4" y="59.9">2</text>
<text x="74.1" y="56.3">1</text>
<text x="74.1" y="59.9">2</text>
<text x="98.8" y="56.3">1</text>
<text x="98.8" y="59.9">2</text>
<text x="123.5" y="56.3">1</text>
<text x="123.5" y="59.9">2</text>
<text x="148.2" y="56.3">1</text>
<text x="148.2" y="59.9">2</text>
<text x="174.6" y="56.3">1</text>
<text x="174.6" y="59.9">2</text>
<text x="199.3" y="56.3">1</text>
<text x="199.3" y="59.9">2</text>
<text x="224" y="56.3">1</text>
<text x="224" y="59.9">2</text>
<text x="250.5" y="56.3">1</text>
<text x="250.5" y="59.9">2</text>
<text x="276.9" y="56.3">1</text>
<text x="276.9" y="59.9">2</text>
<text x="303.4" y="56.3">1</text>
<text x="303.4" y="59.9">2</text>
<text x="331.6" y="56.3">1</text>
<text x="331.6" y="59.9">2</text>
<text x="358.1" y="56.3">1</text>
<text x="358.1" y="59.9">2</text>
<text x="384.5" y="56.3">1</text>
<text x="384.5" y="59.9">2</text>
<text x="24.7" y="63.4">3</text>
<text x="49.4" y="63.4">3</text>
<text x="74.1" y="63.4">3</text>
<text x="98.8" y="63.4">3</text>
<text x="123.5" y="63.4">3</text>
<text x="148.2" y="63.4">3</text>
<text x="174.6" y="63.4">3</text>
<text x="199.3" y="63.4">3</text>
<text x="224" y="63.4">3</text>
<text x="250.5" y="63.4">3</text>
<text x="276.9" y="63.4">3</text>
<text x="303.4" y="63.4">3</text>
<text x="331.6" y="63.4">3</text>
<text x="358.1" y="63.4">3</text>
<text x="384.5" y="63.4">3</text>
<text x="24.7" y="66.9">4</text>
<text x="24.7" y="70.4">5</text>
<text x="49.4" y="66.9">4</text>
<text x="49.4" y="70.4">5</text>
<text x="74.1" y="66.9">4</text>
<text x="74.1" y="70.4">5</text>
<text x="98.8" y="66.9">4</text>
<text x="98.8" y="70.4">5</text>
<text x="123.5" y="66.9">4</text>
<text x="123.5" y="70.4">5</text>
<text x="148.2" y="66.9">4</text>
<text x="148.2" y="70.4">5</text>
<text x="174.6" y="66.9">4</text>
<text x="174.6" y="70.4">5</text>
<text x="199.3" y="66.9">4</text>
<text x="199.3" y="70.4">5</text>
<text x="224" y="66.9">4</text>
<text x="224" y="70.4">5</text>
<text x="250.5" y="66.9">4</text>
<text x="250.5" y="70.4">5</text>
<text x="276.9" y="66.9">4</text>
<text x="276.9" y="70.4">5</text>
<text x="303.4" y="66.9">4</text>
<text x="303.4" y="70.4">5</text>
<text x="331.6" y="66.9">4</text>
<text x="331.6" y="70.4">5</text>
<text x="358.1" y="66.9">4</text>
<text x="358.1" y="70.4">5</text>
<text x="384.5" y="66.9">4</text>
<text x="384.5" y="70.4">5</text>
<text x="24.7" y="74">6</text>
<text x="49.4" y="74">6</text>
<text x="74.1" y="74">6</text>
<text x="98.8" y="74">6</text>
<text x="123.5" y="74">6</text>
<text x="148.2" y="74">6</text>
<text x="174.6" y="74">6</text>
<text x="199.3" y="74">6</text>
<text x="224" y="74">6</text>
<text x="250.5" y="74">6</text>
<text x="276.9" y="74">6</text>
<text x="303.4" y="74">6</text>
<text x="331.6" y="74">6</text>
<text x="358.1" y="74">6</text>
<text x="384.5" y="74">6</text>
<text x="44.1" y="130.4">5</text>
<text x="44.1" y="126.9">6</text>
<text x="44.1" y="137.5">3</text>
<text x="44.1" y="133.9">4</text>
<text x="44.1" y="141">2</text>
<text x="44.1" y="144.5">1</text>
</g>
</svg>
